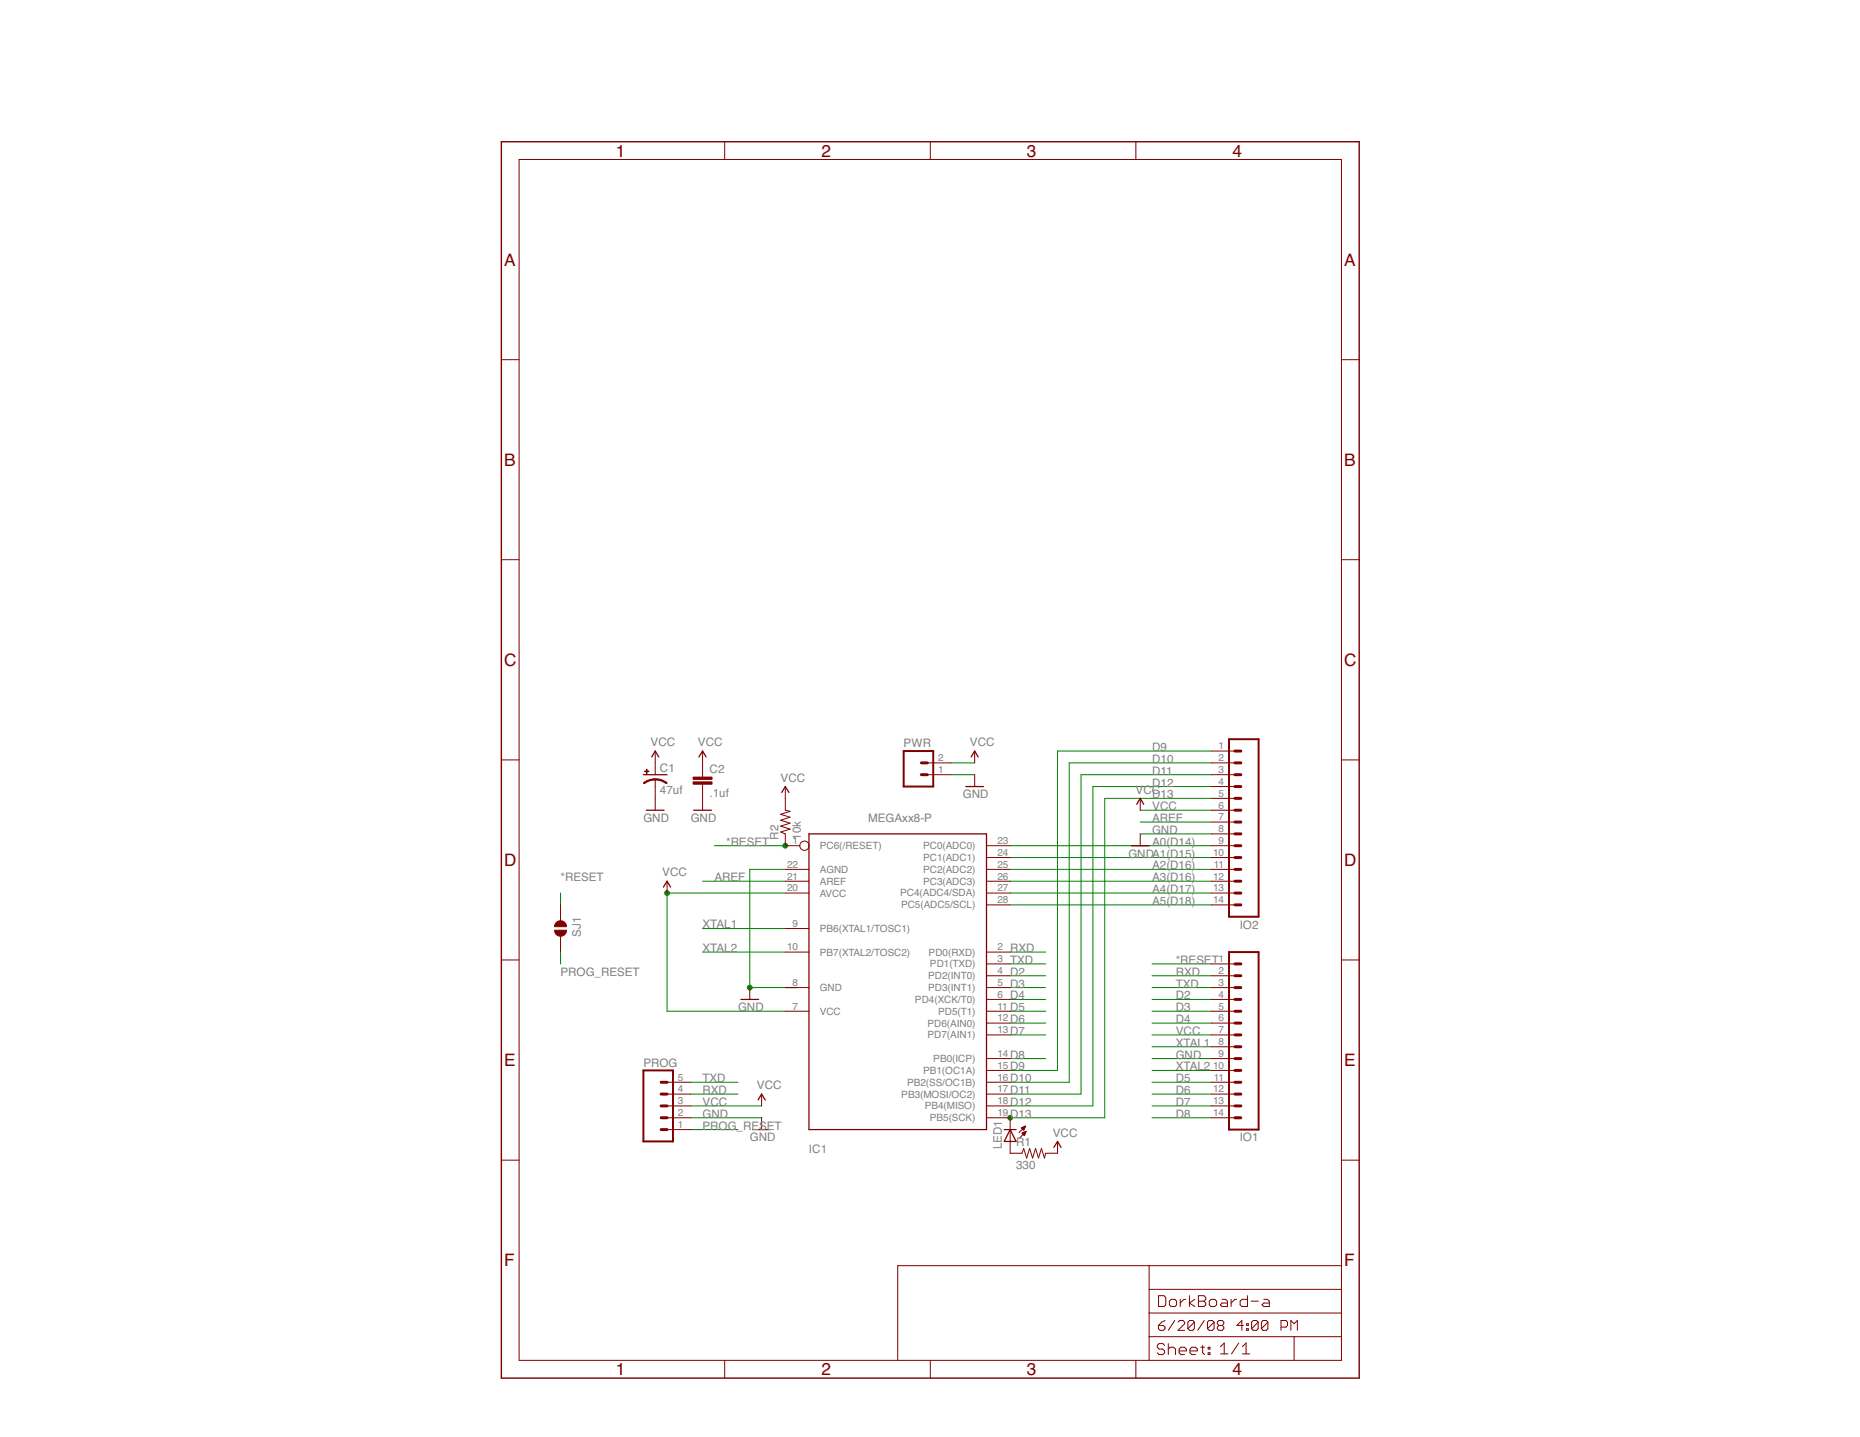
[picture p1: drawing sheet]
<svg xmlns="http://www.w3.org/2000/svg" width="279mm" height="216mm" viewBox="0 0 279 216" stroke-linecap="round" stroke-linejoin="round" font-family="sans-serif">
<g fill="#008000" stroke="#008000" stroke-width=".15">
<path d="M112.6 130.6h5.4z"/>
<path d="M112.6 130.6v17.8z"/>
<path d="M112.6 148.4h7.1z"/>
<path d="M171.3 125.3h10.6z"/>
<path d="M173.1 159h8.8z"/>
<path d="M142.9 116.4h3.5z"/>
<path d="M103.8 167.9h10.6z"/>
<path d="M171.3 121.7h10.6z"/>
<path d="M100.2 134.2h17.8z"/>
<path d="M100.2 134.2v17.7z"/>
<path d="M100.2 151.9h17.8z"/>
<path d="M103.8 166.2h10.6z"/>
<path d="M142.9 114.6h3.5z"/>
<path d="M173.1 155.5h8.8z"/>
<path d="M173.1 144.8h8.8z"/>
<path d="M107.3 127.1h10.7z"/>
<path d="M84.2 134.2v1.8z"/>
<path d="M151.7 143h5.4z"/>
<path d="M173.1 146.6h8.8z"/>
<path d="M103.8 164.4h7z"/>
<path d="M173.1 148.4h8.8z"/>
<path d="M151.7 144.8h5.4z"/>
<path d="M103.8 162.6h7z"/>
<path d="M173.1 151.9h8.8z"/>
<path d="M151.7 148.4h5.4z"/>
<path d="M173.1 150.2h8.8z"/>
<path d="M151.7 146.6h5.4z"/>
<path d="M171.3 123.5h10.6z"/>
<path d="M105.5 132.4h12.5z"/>
<path d="M151.7 150.2h5.4z"/>
<path d="M173.1 153.7h8.8z"/>
<path d="M151.7 151.9h5.4z"/>
<path d="M173.1 162.6h8.8z"/>
<path d="M173.1 164.4h8.8z"/>
<path d="M151.7 153.7h5.4z"/>
<path d="M151.7 155.5h5.4z"/>
<path d="M173.1 166.2h8.8z"/>
<path d="M173.1 167.9h8.8z"/>
<path d="M151.7 159h5.4z"/>
<path d="M173.1 157.3h8.8z"/>
<path d="M105.5 139.5h12.5z"/>
<path d="M173.1 160.8h8.8z"/>
<path d="M105.5 143h12.5z"/>
<path d="M103.8 169.7h7z"/>
<path d="M84.2 143v1.8z"/>
<path d="M158.9 112.8h23z"/>
<path d="M158.9 112.8v48z"/>
<path d="M151.7 160.8h7.2z"/>
<path d="M160.6 114.6h21.3z"/>
<path d="M160.6 114.6v48z"/>
<path d="M151.7 162.6h8.9z"/>
<path d="M162.4 116.4h19.5z"/>
<path d="M162.4 116.4v48z"/>
<path d="M151.7 164.4h10.7z"/>
<path d="M164.2 118.2h17.7z"/>
<path d="M164.2 118.2v48z"/>
<path d="M151.7 166.2h12.5z"/>
<path d="M165.9 120h16z"/>
<path d="M165.9 120v47.9z"/>
<path d="M151.7 167.9h14.2z"/>
<path d="M151.7 127.1h30.2z"/>
<path d="M151.7 128.8h30.2z"/>
<path d="M151.7 130.6h30.2z"/>
<path d="M151.7 132.4h30.2z"/>
<path d="M151.7 134.2h30.2z"/>
<path d="M151.7 136h30.2z"/>
<circle cx="112.6" cy="148.4" r=".36"/>
<circle cx="100.2" cy="134.2" r=".36"/>
<circle cx="118" cy="127.1" r=".36"/>
<circle cx="151.7" cy="167.9" r=".36"/>
</g>
<g fill="#800000" stroke="#800000" stroke-width=".19">
<path d="M121.5 125.3h26.7z"/>
<path d="M148.2 125.3v44.4z"/>
<path d="M121.5 169.7h26.7z"/>
<path d="M121.5 125.3v44.4z"/>
<path d="M151.7 169.7l-.8 1.8z"/>
<path d="M151.7 169.7l.9 1.8z"/>
<path d="M150.9 169.7h.8z"/>
<path d="M151.7 169.7h.9z"/>
<path d="M150.9 171.5h.8z"/>
<path d="M151.7 171.5h.9z"/>
<path d="M96.6 116.4h3.6z"/>
<path d="M111.3 150.2h2.7z"/>
<path d="M104.2 121.7h2.7z"/>
<path d="M97.1 121.7h2.7z"/>
<path d="M105.5 112.8l.6 .9z"/>
<path d="M105.5 112.8l-.5 .9z"/>
<path d="M98.4 112.8l.6 .9z"/>
<path d="M98.4 112.8l-.5 .9z"/>
<path d="M118 118.2l.5 .9z"/>
<path d="M118 118.2l-.6 .9z"/>
<path d="M158.9 171.5l.5 .9z"/>
<path d="M158.9 171.5l-.6 .9z"/>
<path d="M100.2 132.4l.5 .9z"/>
<path d="M100.2 132.4l-.5 .9z"/>
<path d="M113.1 169.7h2.6z"/>
<path d="M171.3 120l.5 .8z"/>
<path d="M171.3 120l-.5 .8z"/>
<path d="M169.9 127.1h2.7z"/>
<path d="M114.4 164.4l.6 .9z"/>
<path d="M114.4 164.4l-.5 .9z"/>
<path d="M145.1 118.2h2.6z"/>
<path d="M146.4 112.8l.5 .9z"/>
<path d="M146.4 112.8l-.5 .9z"/>
</g>
<g fill="#800000" stroke="#800000" stroke-width=".15">
<path d="M148.2 167.9h3.5z"/>
<path d="M118 143h3.5z"/>
<path d="M118 139.5h3.5z"/>
<path d="M118 148.4h3.5z"/>
<path d="M118 151.9h3.5z"/>
<path d="M118 130.6h3.5z"/>
<path d="M118 132.4h3.5z"/>
<path d="M118 134.2h3.5z"/>
<path d="M148.2 166.2h3.5z"/>
<path d="M148.2 164.4h3.5z"/>
<path d="M148.2 162.6h3.5z"/>
<path d="M148.2 160.8h3.5z"/>
<path d="M148.2 159h3.5z"/>
<path d="M148.2 155.5h3.5z"/>
<path d="M148.2 153.7h3.5z"/>
<path d="M148.2 151.9h3.5z"/>
<path d="M148.2 150.2h3.5z"/>
<path d="M148.2 148.4h3.5z"/>
<path d="M148.2 146.6h3.5z"/>
<path d="M148.2 144.8h3.5z"/>
<path d="M148.2 143h3.5z"/>
<path d="M148.2 136h3.5z"/>
<path d="M148.2 134.2h3.5z"/>
<path d="M148.2 132.4h3.5z"/>
<path d="M148.2 130.6h3.5z"/>
<path d="M148.2 128.8h3.5z"/>
<path d="M148.2 127.1h3.5z"/>
<path d="M118 127.1h2.1z"/>
<path d="M181.9 112.8h3.6z"/>
<path d="M181.9 114.6h3.6z"/>
<path d="M181.9 116.4h3.6z"/>
<path d="M181.9 118.2h3.6z"/>
<path d="M181.9 120h3.6z"/>
<path d="M181.9 121.7h3.6z"/>
<path d="M181.9 123.5h3.6z"/>
<path d="M181.9 125.3h3.6z"/>
<path d="M181.9 127.1h3.6z"/>
<path d="M181.9 128.8h3.6z"/>
<path d="M181.9 130.6h3.6z"/>
<path d="M181.9 132.4h3.6z"/>
<path d="M181.9 134.2h3.6z"/>
<path d="M181.9 136h3.6z"/>
<path d="M181.9 144.8h3.6z"/>
<path d="M181.9 146.6h3.6z"/>
<path d="M181.9 148.4h3.6z"/>
<path d="M181.9 150.2h3.6z"/>
<path d="M181.9 151.9h3.6z"/>
<path d="M181.9 153.7h3.6z"/>
<path d="M181.9 155.5h3.6z"/>
<path d="M181.9 157.3h3.6z"/>
<path d="M181.9 159h3.6z"/>
<path d="M181.9 160.8h3.6z"/>
<path d="M181.9 162.6h3.6z"/>
<path d="M181.9 164.4h3.6z"/>
<path d="M181.9 166.2h3.6z"/>
<path d="M181.9 167.9h3.6z"/>
<path d="M151.7 167.9v1.8z"/>
<path d="M151.7 171.5v1.8z"/>
<path d="M151.7 169.7v1.8z"/>
<path d="M153.2 171l.9-1z"/>
<path d="M154.1 169.2l-1 1z"/>
<path d="M154.1 170l-.2 .6z"/>
<path d="M153.5 170.2l.4 .4z"/>
<path d="M153.5 170.2l.6-.2z"/>
<path d="M153.8 170.5h.1z"/>
<path d="M153.7 170.4h.2z"/>
<path d="M153.6 170.4h.4z"/>
<path d="M153.6 170.3h.4z"/>
<path d="M153.6 170.2h.4z"/>
<path d="M153.8 170.1h.3z"/>
<path d="M153.9 170.1h.2z"/>
<path d="M154.1 169.2l-.3 .6z"/>
<path d="M153.4 169.5l.4 .3z"/>
<path d="M153.4 169.5l.7-.3z"/>
<path d="M153.7 169.7h.1z"/>
<path d="M153.6 169.6h.3z"/>
<path d="M153.5 169.5h.4z"/>
<path d="M153.4 169.5h.5z"/>
<path d="M153.6 169.4h.4z"/>
<path d="M153.7 169.3h.3z"/>
<path d="M153.9 169.2h.1z"/>
<path d="M157.1 173.3h1.8z"/>
<path d="M151.7 173.3h1.8z"/>
<path d="M153.8 172.6l-.3 .7z"/>
<path d="M153.8 172.6l.4 1.4z"/>
<path d="M154.7 172.6l-.5 1.4z"/>
<path d="M154.7 172.6l.4 1.4z"/>
<path d="M155.6 172.6l-.5 1.4z"/>
<path d="M155.6 172.6l.4 1.4z"/>
<path d="M156.4 172.6l-.4 1.4z"/>
<path d="M156.4 172.6l.5 1.4z"/>
<path d="M157.1 173.3l-.2 .7z"/>
<path d="M118 120v1.7z"/>
<path d="M118 125.3v1.8z"/>
<path d="M117.3 125l.7 .3z"/>
<path d="M117.3 125l1.4-.4z"/>
<path d="M117.3 124.1l1.4 .5z"/>
<path d="M117.3 124.1l1.4-.4z"/>
<path d="M117.3 123.2l1.4 .5z"/>
<path d="M117.3 123.2l1.4-.4z"/>
<path d="M117.3 122.3l1.4 .5z"/>
<path d="M117.3 122.3l1.4-.4z"/>
<path d="M118 121.7l.7 .2z"/>
<path d="M98.4 117.1v1.1z"/>
<path d="M98.4 114.6v1.8z"/>
<path d="M98.4 118.2v1.8z"/>
<path d="M105.5 114.6v1.8z"/>
<path d="M105.5 118.2v1.8z"/>
<path d="M105.5 116.4v.4z"/>
<path d="M105.5 117.8v.4z"/>
<path d="M112.6 148.4v1.8z"/>
<path d="M105.5 120v1.7z"/>
<path d="M98.4 120v1.7z"/>
<path d="M105.5 112.8v1.8z"/>
<path d="M98.4 112.8v1.8z"/>
<path d="M118 118.2v1.8z"/>
<path d="M158.9 171.5v1.8z"/>
<path d="M100.2 132.4v1.8z"/>
<path d="M114.4 167.9v1.8z"/>
<path d="M171.3 120v1.7z"/>
<path d="M171.3 125.3v1.8z"/>
<path d="M114.4 164.4v1.8z"/>
<path d="M100.2 169.7h3.6z"/>
<path d="M100.2 167.9h3.6z"/>
<path d="M100.2 166.2h3.6z"/>
<path d="M100.2 164.4h3.6z"/>
<path d="M100.2 162.6h3.6z"/>
<path d="M139.3 116.4h3.6z"/>
<path d="M139.3 114.6h3.6z"/>
<path d="M146.4 116.4v1.8z"/>
<path d="M146.4 112.8v1.8z"/>
<path d="M134.9 190.2v14.2z"/>
<path d="M134.9 190.2h37.7z"/>
<path d="M172.6 190.2h28.9z"/>
<path d="M194.4 200.8v3.6z"/>
<path d="M194.4 200.8h7.1z"/>
<path d="M172.6 200.8h21.8z"/>
<path d="M172.6 200.8v3.6z"/>
<path d="M172.6 197.3v3.5z"/>
<path d="M172.6 197.3h28.9z"/>
<path d="M172.6 193.7v3.6z"/>
<path d="M172.6 193.7h28.9z"/>
<path d="M172.6 190.2v3.5z"/>
<path d="M174 194.7v1.6z"/>
<path d="M174 196.3h.8z"/>
<path d="M174.8 196.3l.3-.3z"/>
<path d="M175.1 194.9v1.1z"/>
<path d="M174.8 194.7l.3 .2z"/>
<path d="M174 194.7h.8z"/>
<path d="M175.9 196.3h.6z"/>
<path d="M176.5 196.3l.2-.3z"/>
<path d="M176.7 195.5v.5z"/>
<path d="M176.5 195.2l.2 .3z"/>
<path d="M175.9 195.2h.6z"/>
<path d="M175.9 195.2l-.2 .3z"/>
<path d="M175.7 195.5v.5z"/>
<path d="M175.7 196l.2 .3z"/>
<path d="M177.3 195.2v1.1z"/>
<path d="M177.3 195.8l.5-.6z"/>
<path d="M177.8 195.2h.3z"/>
<path d="M178.7 194.7v1.6z"/>
<path d="M178.7 195.8l.8 .5z"/>
<path d="M178.7 195.8l.8-.6z"/>
<path d="M180 194.7v1.6z"/>
<path d="M180 194.7h.8z"/>
<path d="M180.8 194.7l.3 .2z"/>
<path d="M181.1 194.9v.3z"/>
<path d="M181.1 195.2l-.3 .3z"/>
<path d="M180.8 195.5l.3 .3z"/>
<path d="M181.1 195.8v.2z"/>
<path d="M180.8 196.3l.3-.3z"/>
<path d="M180 196.3h.8z"/>
<path d="M180 195.5h.8z"/>
<path d="M181.9 196.3h.6z"/>
<path d="M182.5 196.3l.3-.3z"/>
<path d="M182.8 195.5v.5z"/>
<path d="M182.5 195.2l.3 .3z"/>
<path d="M181.9 195.2h.6z"/>
<path d="M181.9 195.2l-.2 .3z"/>
<path d="M181.7 195.5v.5z"/>
<path d="M181.7 196l.2 .3z"/>
<path d="M183.6 195.2h.5z"/>
<path d="M184.1 195.2l.3 .3z"/>
<path d="M184.4 195.5v.8z"/>
<path d="M183.6 196.3h.8z"/>
<path d="M183.3 196l.3 .3z"/>
<path d="M183.3 196l.3-.2z"/>
<path d="M183.6 195.8h.8z"/>
<path d="M184.9 195.2v1.1z"/>
<path d="M185.5 195.2l-.6 .6z"/>
<path d="M185.5 195.2h.3z"/>
<path d="M187.4 194.7v1.6z"/>
<path d="M186.6 196.3h.8z"/>
<path d="M186.3 196l.3 .3z"/>
<path d="M186.3 195.5v.5z"/>
<path d="M186.3 195.5l.3-.3z"/>
<path d="M186.6 195.2h.8z"/>
<path d="M187.9 195.5h1.1z"/>
<path d="M189.8 195.2h.6z"/>
<path d="M190.4 195.2l.3 .3z"/>
<path d="M190.7 195.5v.8z"/>
<path d="M189.8 196.3h.9z"/>
<path d="M189.6 196l.2 .3z"/>
<path d="M189.6 196l.2-.2z"/>
<path d="M189.8 195.8h.9z"/>
<path d="M174.5 198.6l.5-.2z"/>
<path d="M174.5 198.6l-.5 .5z"/>
<path d="M174 199.1v.5z"/>
<path d="M174 199.6l.3 .3z"/>
<path d="M174.3 199.9h.5z"/>
<path d="M175 199.6l-.2 .3z"/>
<path d="M175 199.4v.2z"/>
<path d="M174.8 199.1l.2 .3z"/>
<path d="M174 199.1h.8z"/>
<path d="M176.5 198.4l-1 1.5z"/>
<path d="M177 199.9h.9z"/>
<path d="M177 199.9l.9-1z"/>
<path d="M177.9 198.6v.3z"/>
<path d="M177.7 198.4l.2 .2z"/>
<path d="M177.2 198.4h.5z"/>
<path d="M177.2 198.4l-.2 .2z"/>
<path d="M178.4 198.6v1z"/>
<path d="M178.4 198.6l.3-.2z"/>
<path d="M178.7 198.4h.5z"/>
<path d="M179.2 198.4l.2 .2z"/>
<path d="M179.4 198.6v1z"/>
<path d="M179.4 199.6l-.2 .3z"/>
<path d="M178.7 199.9h.5z"/>
<path d="M178.4 199.6l.3 .3z"/>
<path d="M178.4 199.6l1-1z"/>
<path d="M180.9 198.4l-1 1.5z"/>
<path d="M181.4 198.6v1z"/>
<path d="M181.4 198.6l.2-.2z"/>
<path d="M181.6 198.4h.5z"/>
<path d="M182.1 198.4l.3 .2z"/>
<path d="M182.4 198.6v1z"/>
<path d="M182.4 199.6l-.3 .3z"/>
<path d="M181.6 199.9h.5z"/>
<path d="M181.4 199.6l.2 .3z"/>
<path d="M181.4 199.6l1-1z"/>
<path d="M183.1 198.4l-.2 .2z"/>
<path d="M183.1 198.4h.5z"/>
<path d="M183.6 198.4l.2 .2z"/>
<path d="M183.8 198.6v.3z"/>
<path d="M183.8 198.9l-.2 .2z"/>
<path d="M183.6 199.1l.2 .3z"/>
<path d="M183.8 199.4v.2z"/>
<path d="M183.8 199.6l-.2 .3z"/>
<path d="M183.1 199.9h.5z"/>
<path d="M182.9 199.6l.2 .3z"/>
<path d="M182.9 199.4v.2z"/>
<path d="M183.1 199.1l-.2 .3z"/>
<path d="M182.9 198.9l.2 .2z"/>
<path d="M182.9 198.6v.3z"/>
<path d="M183.1 199.1h.5z"/>
<path d="M186.5 198.4v1.5z"/>
<path d="M186.5 198.4l-.7 .7z"/>
<path d="M185.8 199.1h1z"/>
<path d="M187.3 198.9h.2z"/>
<path d="M187.5 198.9v.2z"/>
<path d="M187.3 199.1h.2z"/>
<path d="M187.3 198.9v.2z"/>
<path d="M187.3 199.6h.2z"/>
<path d="M187.5 199.6v.3z"/>
<path d="M187.3 199.9h.2z"/>
<path d="M187.3 199.6v.3z"/>
<path d="M188 198.6v1z"/>
<path d="M188 198.6l.3-.2z"/>
<path d="M188.3 198.4h.4z"/>
<path d="M188.7 198.4l.3 .2z"/>
<path d="M189 198.6v1z"/>
<path d="M189 199.6l-.3 .3z"/>
<path d="M188.3 199.9h.4z"/>
<path d="M188 199.6l.3 .3z"/>
<path d="M188 199.6l1-1z"/>
<path d="M189.5 198.6v1z"/>
<path d="M189.7 198.4l-.2 .2z"/>
<path d="M189.7 198.4h.5z"/>
<path d="M190.2 198.4l.3 .2z"/>
<path d="M190.5 198.6v1z"/>
<path d="M190.5 199.6l-.3 .3z"/>
<path d="M189.7 199.9h.5z"/>
<path d="M189.5 199.6l.2 .3z"/>
<path d="M189.5 199.6l1-1z"/>
<path d="M192.4 198.4v1.5z"/>
<path d="M192.4 198.4h.8z"/>
<path d="M193.2 198.4l.2 .2z"/>
<path d="M193.4 198.6v.5z"/>
<path d="M193.4 199.1l-.2 .3z"/>
<path d="M192.4 199.4h.8z"/>
<path d="M193.9 198.4v1.5z"/>
<path d="M193.9 198.4l.5 .5z"/>
<path d="M194.4 198.9l.5-.5z"/>
<path d="M194.9 198.4v1.5z"/>
<path d="M183.3 202.3l.6-.5z"/>
<path d="M183.9 201.8v1.6z"/>
<path d="M183.3 203.4h1.1z"/>
<path d="M186.1 201.8l-1.1 1.6z"/>
<path d="M186.6 202.3l.6-.5z"/>
<path d="M187.2 201.8v1.6z"/>
<path d="M186.6 203.4h1.1z"/>
<path d="M174.7 201.9l.2 .2z"/>
<path d="M174.1 201.9h.6z"/>
<path d="M174.1 201.9l-.3 .2z"/>
<path d="M173.8 202.1v.3z"/>
<path d="M173.8 202.4l.3 .3z"/>
<path d="M174.1 202.7h.6z"/>
<path d="M174.7 202.7l.2 .3z"/>
<path d="M174.9 203v.2z"/>
<path d="M174.9 203.2l-.2 .3z"/>
<path d="M174.1 203.5h.6z"/>
<path d="M173.8 203.2l.3 .3z"/>
<path d="M175.5 201.9v1.6z"/>
<path d="M175.7 202.4l-.2 .3z"/>
<path d="M175.7 202.4h.6z"/>
<path d="M176.3 202.4l.3 .3z"/>
<path d="M176.6 202.7v.8z"/>
<path d="M177.4 203.5h.5z"/>
<path d="M177.1 203.2l.3 .3z"/>
<path d="M177.1 202.7v.5z"/>
<path d="M177.1 202.7l.3-.3z"/>
<path d="M177.4 202.4h.5z"/>
<path d="M177.9 202.4l.3 .3z"/>
<path d="M178.2 202.7v.3z"/>
<path d="M177.1 203h1.1z"/>
<path d="M179 203.5h.6z"/>
<path d="M178.8 203.2l.2 .3z"/>
<path d="M178.8 202.7v.5z"/>
<path d="M178.8 202.7l.2-.3z"/>
<path d="M179 202.4h.6z"/>
<path d="M179.6 202.4l.3 .3z"/>
<path d="M179.9 202.7v.3z"/>
<path d="M178.8 203h1.1z"/>
<path d="M180.7 202.1v1.1z"/>
<path d="M180.7 203.2l.2 .3z"/>
<path d="M180.4 202.4h.5z"/>
<path d="M181.5 202.4h.3z"/>
<path d="M181.8 202.4v.3z"/>
<path d="M181.5 202.7h.3z"/>
<path d="M181.5 202.4v.3z"/>
<path d="M181.5 203.2h.3z"/>
<path d="M181.8 203.2v.3z"/>
<path d="M181.5 203.5h.3z"/>
<path d="M181.5 203.2v.3z"/>
<path d="M78 24v180.4z"/>
<path d="M75.3 54h2.7z"/>
<path d="M75.3 84.1h2.7z"/>
<path d="M75.3 114.2h2.7z"/>
<path d="M75.3 144.2h2.7z"/>
<path d="M75.3 174.3h2.7z"/>
<path d="M78 204.4h123.5z"/>
<path d="M108.9 204.4v2.7z"/>
<path d="M139.7 204.4v2.7z"/>
<path d="M170.6 204.4v2.7z"/>
<path d="M201.5 24v180.4z"/>
<path d="M201.5 54h2.7z"/>
<path d="M201.5 84.1h2.7z"/>
<path d="M201.5 114.2h2.7z"/>
<path d="M201.5 144.2h2.7z"/>
<path d="M201.5 174.3h2.7z"/>
<path d="M78 24h123.5z"/>
<path d="M108.9 21.3v2.7z"/>
<path d="M139.7 21.3v2.7z"/>
<path d="M170.6 21.3v2.7z"/>
<path d="M84.2 141.3v1.7z"/>
<path d="M84.2 136v1.7z"/>
<path d="M84.2 140.7v.6z"/>
<path d="M84.2 137.7v.6z"/>
<path d="M98.4 117a2.54 2.54 0 0 1 1.8 .6l-.1 .2a2.72 2.72 0 0 0-1.7-.6z" fill-rule="evenodd"/>
<path d="M96.6 117.6a2.68 2.68 0 0 1 1.8-.6v.2a2.54 2.54 0 0 0-1.6 .6z" fill-rule="evenodd"/>
<path d="M83.3 139.8h1.8a.89 .89 0 0 1-.9 .9 .89 .89 0 0 1-.9-.9z" fill-rule="evenodd"/>
<path d="M83.5 138.6a.89 .89 0 0 1 1-.2 .89 .89 0 0 1 .6 .8h-1.8z" fill-rule="evenodd"/>
</g>
<circle cx="120.8" cy="127.1" r=".7" fill="none" stroke="#800000" stroke-width=".15"/>
<g fill="#800000" stroke="#800000" stroke-width=".3">
<path d="M184.6 111.1h4.5z"/>
<path d="M189.1 111.1v26.6z"/>
<path d="M184.6 111.1v26.6z"/>
<path d="M184.6 137.7h4.5z"/>
<path d="M184.6 143h4.5z"/>
<path d="M189.1 143v26.7z"/>
<path d="M184.6 143v26.7z"/>
<path d="M184.6 169.7h4.5z"/>
<path d="M96.6 171.5h4.5z"/>
<path d="M96.6 160.8v10.7z"/>
<path d="M101.1 160.8v10.7z"/>
<path d="M96.6 160.8h4.5z"/>
<path d="M135.7 118.2h4.5z"/>
<path d="M135.7 112.8v5.4z"/>
<path d="M140.2 112.8v5.4z"/>
<path d="M135.7 112.8h4.5z"/>
</g>
<g fill="#800000" stroke="#800000" stroke-width=".44">
<path d="M185.5 116.4h.9z"/>
<path d="M185.5 114.6h.9z"/>
<path d="M185.5 112.8h.9z"/>
<path d="M185.5 120h.9z"/>
<path d="M185.5 118.2h.9z"/>
<path d="M185.5 121.7h.9z"/>
<path d="M185.5 123.5h.9z"/>
<path d="M185.5 125.3h.9z"/>
<path d="M185.5 127.1h.9z"/>
<path d="M185.5 128.8h.9z"/>
<path d="M185.5 130.6h.9z"/>
<path d="M185.5 132.4h.9z"/>
<path d="M185.5 134.2h.9z"/>
<path d="M185.5 136h.9z"/>
<path d="M185.5 148.4h.9z"/>
<path d="M185.5 146.6h.9z"/>
<path d="M185.5 144.8h.9z"/>
<path d="M185.5 151.9h.9z"/>
<path d="M185.5 150.2h.9z"/>
<path d="M185.5 153.7h.9z"/>
<path d="M185.5 155.5h.9z"/>
<path d="M185.5 157.3h.9z"/>
<path d="M185.5 159h.9z"/>
<path d="M185.5 160.8h.9z"/>
<path d="M185.5 162.6h.9z"/>
<path d="M185.5 164.4h.9z"/>
<path d="M185.5 166.2h.9z"/>
<path d="M185.5 167.9h.9z"/>
<path d="M99.3 166.2h.9z"/>
<path d="M99.3 167.9h.9z"/>
<path d="M99.3 169.7h.9z"/>
<path d="M99.3 162.6h.9z"/>
<path d="M99.3 164.4h.9z"/>
<path d="M138.4 114.6h.9z"/>
<path d="M138.4 116.4h.9z"/>
</g>
<g fill="#800000" stroke="#800000" stroke-width=".15">
<path d="M96.8 115.8h.7v.1h-.7z"/>
<path d="M97.1 115.6h.1v.6h-.1z"/>
<path d="M104.1 117.5h2.9v.3h-2.9z"/>
<path d="M104.1 116.8h2.9v.3h-2.9z"/>
</g>
<g fill="#800000" stroke="#800000" stroke-width=".21">
<path d="M75.3 21.3v185.8z"/>
<path d="M75.3 207.1h128.9z"/>
<path d="M204.2 21.3v185.8z"/>
<path d="M75.3 21.3h128.9z"/>
</g>
<g font-size="2.6" fill="#800000">
<text x="92.5" y="23.5">1</text>
<text x="123.4" y="23.5">2</text>
<text x="154.3" y="23.5">3</text>
<text x="185.1" y="23.5">4</text>
<text x="75.7" y="39.9">A</text>
<text x="201.9" y="39.9">A</text>
<text x="75.7" y="70">B</text>
<text x="201.9" y="70">B</text>
<text x="75.7" y="100">C</text>
<text x="201.9" y="100">C</text>
<text x="75.7" y="130.1">D</text>
<text x="201.9" y="130.1">D</text>
<text x="75.7" y="160.2">E</text>
<text x="201.9" y="160.2">E</text>
<text x="75.7" y="190.3">F</text>
<text x="201.9" y="190.3">F</text>
<text x="92.5" y="206.6">1</text>
<text x="123.4" y="206.6">2</text>
<text x="154.3" y="206.6">3</text>
<text x="185.1" y="206.6">4</text>
</g>
<g font-size="1.8" fill="#808080">
<text x="97.7" y="112.1">VCC</text>
<text x="104.8" y="112.1">VCC</text>
<text x="135.7" y="112.3">PWR</text>
<text x="145.7" y="112.1">VCC</text>
<text x="173.1" y="112.8">D9</text>
<text x="99.1" y="115.9">C1</text>
<text x="99.1" y="119.3">47uf</text>
<text x="106.6" y="116.1">C2</text>
<text x="106.6" y="119.7">.1uf</text>
<text x="117.3" y="117.5">VCC</text>
<text x="144.6" y="119.9">GND</text>
<text x="170.6" y="119.2">VCC</text>
<text x="173.1" y="114.6">D10</text>
<text x="173.1" y="116.4">D11</text>
<text x="173.1" y="118.2">D12</text>
<text x="173.1" y="119.9">D13</text>
<text x="96.6" y="123.5">GND</text>
<text x="103.8" y="123.5">GND</text>
<text x="130.4" y="123.5">MEGAxx8-P</text>
<text x="173.1" y="125.3">GND</text>
<text x="173.1" y="121.7">VCC</text>
<text x="173.1" y="123.5">AREF</text>
<text x="99.5" y="131.7">VCC</text>
<text x="109.1" y="127.1">*RESET</text>
<text x="116.9" y="126.2" transform="rotate(-90 116.9 126.2)">R2</text>
<text x="120.3" y="126.2" transform="rotate(-90 120.3 126.2)">10k</text>
<text x="169.5" y="128.8">GNDA1(D15)</text>
<text x="173.1" y="127.1">A0(D14)</text>
<text x="173.1" y="130.6">A2(D16)</text>
<text x="84.2" y="132.4">*RESET</text>
<text x="107.3" y="132.4">AREF</text>
<text x="173.1" y="132.4">A3(D16)</text>
<text x="173.1" y="134.2">A4(D17)</text>
<text x="173.1" y="135.9">A5(D18)</text>
<text x="87.2" y="140.7" transform="rotate(-90 87.2 140.7)">SJ1</text>
<text x="105.5" y="139.5">XTAL1</text>
<text x="105.5" y="143.1">XTAL2</text>
<text x="151.7" y="143.1">RXD</text>
<text x="186.2" y="139.5">IO2</text>
<text x="84.2" y="146.6">PROG_RESET</text>
<text x="151.7" y="144.8">TXD</text>
<text x="151.7" y="148.4">D3</text>
<text x="151.7" y="146.6">D2</text>
<text x="176.6" y="144.8">*RESET</text>
<text x="176.6" y="146.6">RXD</text>
<text x="176.6" y="148.4">TXD</text>
<text x="110.9" y="151.9">GND</text>
<text x="151.7" y="150.2">D4</text>
<text x="151.7" y="151.9">D5</text>
<text x="151.7" y="153.7">D6</text>
<text x="151.7" y="155.5">D7</text>
<text x="176.6" y="155.5">VCC</text>
<text x="176.6" y="151.9">D3</text>
<text x="176.6" y="150.2">D2</text>
<text x="176.6" y="153.7">D4</text>
<text x="96.6" y="160.3">PROG</text>
<text x="151.7" y="159.1">D8</text>
<text x="151.7" y="160.8">D9</text>
<text x="176.6" y="159.1">GND</text>
<text x="176.6" y="157.3">XTAL1</text>
<text x="176.6" y="160.8">XTAL2</text>
<text x="105.5" y="167.9">GND</text>
<text x="105.5" y="166.2">VCC</text>
<text x="105.5" y="164.4">RXD</text>
<text x="105.5" y="162.6">TXD</text>
<text x="113.7" y="163.7">VCC</text>
<text x="151.7" y="162.6">D10</text>
<text x="151.7" y="164.4">D11</text>
<text x="151.7" y="166.2">D12</text>
<text x="151.7" y="167.9">D13</text>
<text x="176.6" y="162.6">D5</text>
<text x="176.6" y="164.4">D6</text>
<text x="176.6" y="166.2">D7</text>
<text x="176.6" y="167.9">D8</text>
<text x="105.5" y="169.7">PROG_RESET</text>
<text x="112.6" y="171.5">GND</text>
<text x="121.5" y="173.3">IC1</text>
<text x="150.5" y="172.7" transform="rotate(-90 150.5 172.7)">LED1</text>
<text x="152.6" y="172.2">R1</text>
<text x="158.1" y="170.8">VCC</text>
<text x="186.2" y="171.5">IO1</text>
<text x="152.6" y="175.6">330</text>
</g>
<g font-size="1.5" fill="#808080">
<text x="183" y="112.6">1</text>
<text x="140.9" y="116.1">1</text>
<text x="140.9" y="114.4">2</text>
<text x="183" y="114.4">2</text>
<text x="183" y="116.1">3</text>
<text x="183" y="117.9">4</text>
<text x="183" y="119.7">5</text>
<text x="183" y="121.5">6</text>
<text x="183" y="123.3">7</text>
<text x="183" y="125">8</text>
<text x="118.2" y="130.4">22</text>
<text x="119.1" y="126.8">1</text>
<text x="123.2" y="131.1">AGND</text>
<text x="123.2" y="127.6">PC6(/RESET)</text>
<text x="138.7" y="131.1">PC2(ADC2)</text>
<text x="138.7" y="129.4">PC1(ADC1)</text>
<text x="138.7" y="127.6">PC0(ADC0)</text>
<text x="149.8" y="130.4">25</text>
<text x="149.8" y="128.6">24</text>
<text x="149.8" y="126.8">23</text>
<text x="182.2" y="128.6">10</text>
<text x="182.3" y="130.4">11</text>
<text x="183" y="126.8">9</text>
<text x="118.2" y="132.1">21</text>
<text x="118.2" y="133.9">20</text>
<text x="123.2" y="132.9">AREF</text>
<text x="123.2" y="134.7">AVCC</text>
<text x="135.2" y="134.7">PC4(ADC4/SDA)</text>
<text x="135.3" y="136.5">PC5(ADC5/SCL)</text>
<text x="138.7" y="132.9">PC3(ADC3)</text>
<text x="149.8" y="135.7">28</text>
<text x="149.8" y="133.9">27</text>
<text x="149.8" y="132.1">26</text>
<text x="182.2" y="132.1">12</text>
<text x="182.2" y="133.9">13</text>
<text x="182.2" y="135.7">14</text>
<text x="118.2" y="142.8">10</text>
<text x="119.1" y="139.3">9</text>
<text x="123.2" y="143.6">PB7(XTAL2/TOSC2)</text>
<text x="123.2" y="140">PB6(XTAL1/TOSC1)</text>
<text x="139.5" y="143.6">PD0(RXD)</text>
<text x="149.8" y="142.8">2</text>
<text x="119.1" y="148.1">8</text>
<text x="123.2" y="148.9">GND</text>
<text x="139.4" y="148.9">PD3(INT1)</text>
<text x="139.4" y="147.1">PD2(INT0)</text>
<text x="139.7" y="145.4">PD1(TXD)</text>
<text x="149.8" y="149.9">6</text>
<text x="149.8" y="148.1">5</text>
<text x="149.8" y="146.4">4</text>
<text x="149.8" y="144.6">3</text>
<text x="183" y="144.6">1</text>
<text x="183" y="146.4">2</text>
<text x="183" y="148.1">3</text>
<text x="183" y="149.9">4</text>
<text x="119.1" y="151.7">7</text>
<text x="123.2" y="152.5">VCC</text>
<text x="137.4" y="150.7">PD4(XCK/T0)</text>
<text x="139.3" y="154.2">PD6(AIN0)</text>
<text x="140.9" y="152.5">PD5(T1)</text>
<text x="149.8" y="155.2">13</text>
<text x="149.8" y="153.5">12</text>
<text x="149.8" y="151.7">11</text>
<text x="183" y="151.7">5</text>
<text x="183" y="153.5">6</text>
<text x="183" y="155.2">7</text>
<text x="138.7" y="161.4">PB1(OC1A)</text>
<text x="139.3" y="156">PD7(AIN1)</text>
<text x="140.2" y="159.6">PB0(ICP)</text>
<text x="149.8" y="160.6">15</text>
<text x="149.8" y="158.8">14</text>
<text x="182.2" y="160.6">10</text>
<text x="183" y="157">8</text>
<text x="183" y="158.8">9</text>
<text x="101.8" y="167.7">2</text>
<text x="101.8" y="165.9">3</text>
<text x="101.8" y="164.1">4</text>
<text x="101.8" y="162.4">5</text>
<text x="135.4" y="164.9">PB3(MOSI/OC2)</text>
<text x="136.3" y="163.1">PB2(SS/OC1B)</text>
<text x="138.9" y="166.7">PB4(MISO)</text>
<text x="149.8" y="167.7">19</text>
<text x="149.8" y="165.9">18</text>
<text x="149.8" y="164.1">17</text>
<text x="149.8" y="162.4">16</text>
<text x="182.2" y="164.1">12</text>
<text x="182.2" y="165.9">13</text>
<text x="182.2" y="167.7">14</text>
<text x="182.3" y="162.4">11</text>
<text x="101.8" y="169.5">1</text>
<text x="139.7" y="168.5">PB5(SCK)</text>
</g>
</svg>
